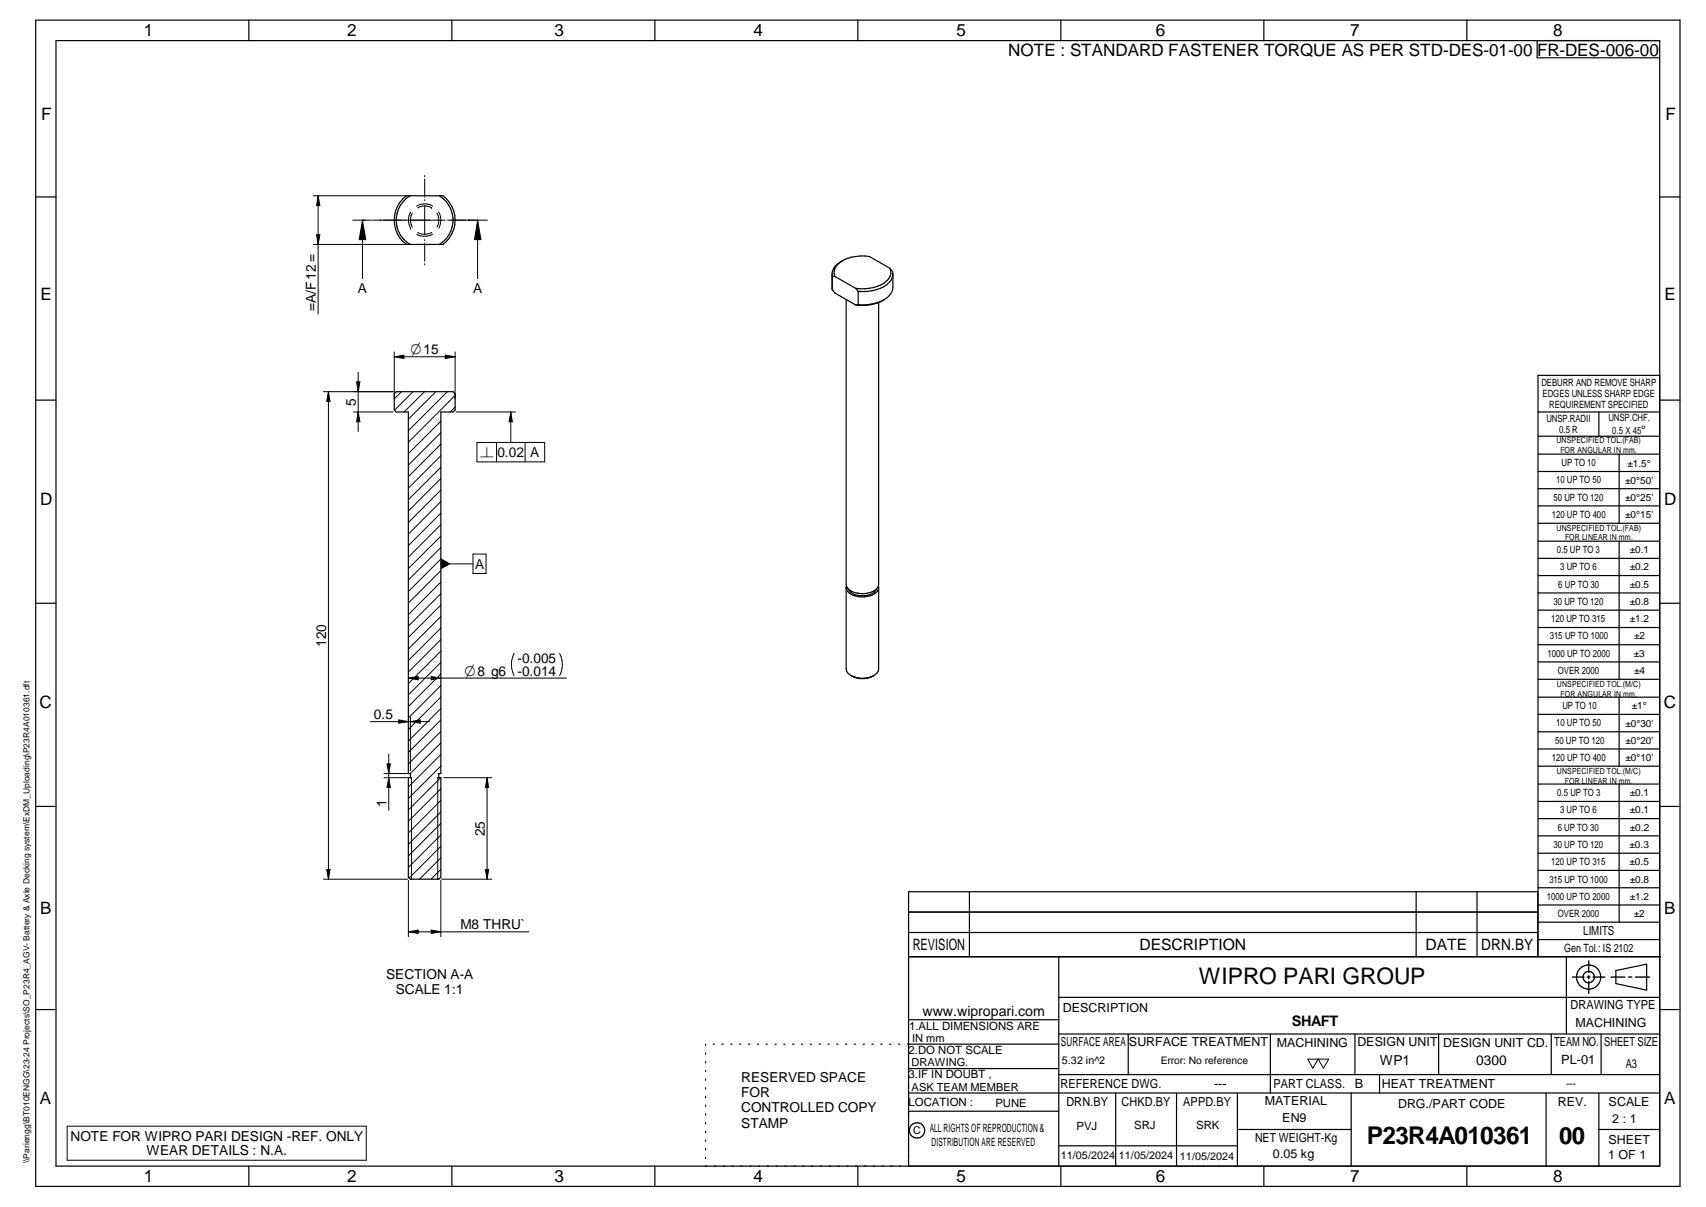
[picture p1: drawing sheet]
<svg xmlns="http://www.w3.org/2000/svg" width="420mm" height="297mm" viewBox="0 0 420 297" stroke-linecap="round" stroke-linejoin="round" font-family="sans-serif">
<g fill="none" stroke="#000" stroke-width=".3">
<path d="M8.8 5h405v287h-405zM13.8 10h395v277h-395zM61.3 5v5M111.3 5v5M161.3 5v5M211.3 5v5M261.3 5v5M311.3 5v5M361.3 5v5M378.6 10v4.2h30.2M8.8 48.5h5M99.2 48.9l.9-.7h9a7.5 7.5 0 0 1 0 12h-9a7.5 7.5 0 0 1-.9-11.3z"/>
<path d="M101 48.2a7 7 0 0 0 0 12M108.2 48.2a7 7 0 0 1 0 12M408.8 48.5h5M204.9 67.4l.1 3.9M204.9 67.4l.1 .7M205 71.3l.6 .8 5.1 3M205 68.1v3.2M205.6 68l5.1 3M205.6 68l-.6 .1M207.1 64.4a10 10 0 0 1 7-1.3l5.1 2.9M207.1 64.4a2.95 2.95 0 0 0-1.5 3.6M207.1 64.4a3.8 3.8 0 0 0-2.2 3"/>
<path d="M207.5 64.2l-.4 .2M208.4 73.7v70.1a2.8 2.8 0 0 0 2.8 2.2 4.6 4.6 0 0 0 5.1-1.7l.1-69.9M210.7 71l.7 .7M211.4 71.7v3.3M211.4 75l-.7 .1M217.7 73.8a10.7 10.7 0 0 1-7 1.3M219.2 66a2.21 2.21 0 0 1-.1 3.4 9.6 9.6 0 0 1-7.7 2.3M219.2 66a2.94 2.94 0 0 1-1.4 3.7 10.5 10.5 0 0 1-7.1 1.3M219.9 67.4v3.3a4.3 4.3 0 0 1-3 3.5 12.9 12.9 0 0 1-5.5 .8M8.8 98.5h5M408.8 92.4h-30v143.1M408.8 98.5h5"/>
<path d="M378.8 101.4h30M378.8 107.4h30M378.8 111.8h30M378.8 116h30M393.8 101.4v6M398.8 111.8v17M378.8 120.3h30M378.8 124.5h30M378.8 128.8h30M378.8 133.2h30M378.8 137.4h30M398.8 133.2v34"/>
<path d="M8.8 148.5h5M208.5 144.2l-.1 .5M208.9 144.9a4 4 0 0 0 4.6 1.6 2.92 2.92 0 0 0 2.3-1.6M216.4 144.2v.4M216.4 144.6v20a2.89 2.89 0 0 1-2.8 2.2 4.7 4.7 0 0 1-5.1-1.7l-.1-20.5M216.4 144.6a2.8 2.8 0 0 1-2.7 2.2 4.7 4.7 0 0 1-5.2-1.6l-.1-.5M378.8 141.6h30M378.8 145.9h30M378.8 150.2h30M378.8 154.4h30M378.8 158.7h30M408.8 148.5h5"/>
<path d="M209.6 166.2a5.6 5.6 0 0 0 5.7 0M378.8 162.9h30M378.8 167.2h30M378.8 171.6h30M378.8 175.8h30M398.8 171.6v17M8.8 198.5h5M101.3 191.4h-.7v24.5l.5 .5h7l.5-.5v-24.5h-.8M108.1 191.4v-1h.5v-89h3l.5-.5v-4l-.5-.5h-14l-.5 .5v4l.5 .5h3v89h.5v1M378.8 180.1h30M378.8 184.3h30M378.8 188.6h30"/>
<path d="M378.8 193h30M378.8 197.2h30M398.8 193v33.9M408.8 198.5h5M238.7 219.5v16M348.8 219.5v16M363.8 219.5v16M378.8 201.5h30M378.8 205.7h30M378.8 210h30M378.8 214.2h30M378.8 218.5h30"/>
<path d="M223.8 235.5h185.2M223.8 229.5h154.9M223.8 224.5h154.9M260.8 235.5v51.5M378.7 235.5v-16h-154.9v67.5M378.8 222.7h30M378.8 226.9h30M378.8 231.2h30M385.8 235.5v19M398 238.8l7.5-1.5v6.4l-7.5-1.6zM8.8 248.5h5M173.8 257v.3"/>
<path d="M173.8 259.1v.3M175.6 257h.3M177.8 257h.3M180 257h.3M182.1 257h.3M184.4 257h.2M186.5 257h.3M188.7 257h.3M190.9 257h.3M193 257h.3M195.2 257h.3M197.4 257h.3"/>
<path d="M199.5 257h.3M201.7 257h.3M203.9 257h.3M206.1 257h.3M208.2 257h.4M210.4 257h.3M212.6 257h.3M214.7 257h.4M216.9 257h.3M219.1 257h.3M221.3 257h.3M223.8 251h37"/>
<path d="M260.8 257h-37.3M260.8 245.4h148M260.8 254.5h148M277.9 254.5v10M312.9 254.5v14.5M333.7 254.5v10M354.3 254.5v10M382 254.5v10M394.3 254.5v10M408.8 248.5h5M173.8 261.2v.4M173.8 263.4v.3"/>
<path d="M173.8 265.6v.3M173.8 267.7v.3M173.8 269.8v.3M173.8 271.9v.4M173.8 274.1v.3M173.8 276.3v.3M173.8 278.4v.3M223.8 269h185M223.8 263h37M223.8 273.5h37M260.8 264.5h148M274.8 269v18"/>
<path d="M289.8 269v18M304.7 269v18M304.7 278h28.1M332.8 269v18M339.8 264.5v4.5M380.8 269v18M393.8 269v18M393.8 278h15M61.3 287v5M111.3 287v5M161.3 287v5M173.8 280.5v.3"/>
<path d="M173.8 282.7v.3M173.8 284.8v.3M211.3 287v5M260.8 282h43.9M261.3 287v5M311.3 287v5M361.3 287v5"/>
<circle cx="391.3" cy="240.5" r="2.99"/>
<circle cx="391.3" cy="240.5" r="1.41"/>
<circle cx="225.9" cy="278.2" r="1.89"/>
</g>
<g fill="none" stroke="#000" stroke-width=".25">
<path d="M77.2 48.2h23.1M78 57.8h.8l-.5 2.4zM78.3 48.2l.5 2.4h-.8zM78.3 48.2v29.1M86.9 54.2h4.8M89.3 54.2l.8 4.8h-1.6zM89.3 54.2v14.4M91.9 54.2h17.7M101.1 52.2h.1M101.1 52.2a4.1 4.1 0 0 0 0 3.9M101.1 56.2h.1M101.5 52.5a3.6 3.6 0 0 0 0 3.4"/>
<path d="M102.6 50.7a3.8 3.8 0 0 1 3.9 0M104.6 43.2v.3M104.6 44.1v4.4M104.6 49.1v.3M104.6 50.6v7.2M104.6 59v.2M104.6 59.8v4.5M106.2 51.1a3.3 3.3 0 0 0-3.3 .1M106.2 51.1h.1M106.3 57.2a3.4 3.4 0 0 1-3.4 0M106.6 57.6a3.9 3.9 0 0 1-4 .1M107.6 52.5a3.4 3.4 0 0 1 0 3.4"/>
<path d="M108 52.2a3.9 3.9 0 0 1 .1 3.9M110.2 54.2h9.8M117.6 54.2l.8 4.8h-1.5zM117.6 54.2v14.4M77.2 60.2h23.1M104.6 64.9v.3M79.7 96.4h17.1M80.9 96.4v120M80.9 96.4l.4 2.4h-.8zM87.8 94h.8l-.4 2.4zM88.2 91.6v14.6M97.1 86.6v11.6l1.8-1.8"/>
<path d="M97.1 87.8l2.4-.4v.8zM97.1 87.8h15M101.7 96.4l-4.6 4.6M104.6 96.4l-5.1 5M107.3 96.4l-6.7 6.8M109.7 87.4l2.4 .4-2.4 .4zM110.2 96.4l-9.6 9.6M112.1 86.6v11.6M112.1 97.3l-11.5 11.5M87 101.4h9.8M88.2 101.4l.4 2.4h-.8zM108.6 103.6l-8 8"/>
<path d="M108.6 106.5l-8 8M108.6 109.3l-8 8M108.6 112.1l-8 8M108.6 115l-8 8M108.6 117.8l-8 8M112.1 100.2l-1.2 1.2M112.3 101.4h14.7M117.5 108.9h16.6v4.8h-16.6zM122.3 108.9v4.8M125.8 101.4l.4 2.4h-.8zM125.8 101.4v7.5M129.3 108.9v4.8"/>
<path d="M108.6 138.8h7.9M108.6 120.6l-8 8M108.6 123.4l-8 8M108.6 126.3l-8 8M108.6 129.1l-8 8M108.6 132l-8 7.9M108.6 134.7l-8 8M108.6 137.6l-8 8M116.5 136.4h3.2v4.7h-3.2zM108.6 140.4l-8 8M108.6 143.3l-8 8M108.6 146.1l-8 8"/>
<path d="M108.6 148.9l-8 8M108.6 151.7l-8 8M108.6 154.6l-8 8M108.6 157.4l-8 8M91.3 177.6h14.6M98.2 177.2l2.4 .4-2.4 .4zM100.6 166.9l2.4-.4v.8zM100.6 166.9h38.9M101.1 176.4v13.3M101.1 177.6l2.4-.4v.8zM106.2 166.5l2.4 .4-2.4 .4zM108.6 160.2l-8 8"/>
<path d="M108.6 163l-8 8M108.6 165.9l-8 8M108.6 168.7l-8 8M108.6 171.5l-8 8M108.6 174.4l-8 8M108.6 177.2l-8 8M126.6 160.8a6.3 6.3 0 0 0 0 5.5M137.8 160.8a5.9 5.9 0 0 1 0 5.5M94.6 191.4h5.8M94.6 190.4h5.8M95.3 188h.8l-.4 2.4zM95.7 185.6v13.8"/>
<path d="M95.7 191.4l.4 2.4h-.8zM101.3 191.4v25M107.8 191.4v25M108.5 191.4l-7.9 7.9M108.6 180l-8 8M108.6 185.7l-8 8M108.6 188.5l-8 8M108.6 194.1l-8 8M108.6 197l-8 8M108.6 199.8l-8 8M108.6 182.8l-7.6 7.6M109.3 191.4h11.8"/>
<path d="M120 191.4l.3 2.4h-.8zM120 191.4v25M79.7 216.4h20.7M80.5 214h.8l-.4 2.4zM100.6 216.6v13.9M108.6 216.6v13.9M108.6 202.6l-8 8.1M108.6 205.5l-8 8M108.6 208.3l-7.8 7.8M108.6 211.1l-5.3 5.3M108.6 214l-2.4 2.4M108.8 216.4h12.3"/>
<path d="M119.5 214h.8l-.3 2.4zM100.6 229.3l2.4-.4v.8zM100.6 229.3h29.6M106.2 228.9l2.4 .4-2.4 .4zM16.5 277.2h73.7v8.3h-73.7zM322.1 260.6h5.1l-1.2 2.3-1.4-2.3-1.3 2.3z"/>
</g>
<path d="M391.3 236.5v2.9M387.3 240.5h2.8M390.9 240.5h.7M391.3 240.1v.7M391.3 241.6v2.9M392.3 240.5h3M396.8 240.5h3.4M401.1 240.5h.8M402.8 240.5h3.5" fill="none" stroke="#000" stroke-width=".34"/>
<g fill="#000">
<path d="M78.3 48.2l.5 2.4h-.8zM78 57.8h.8l-.5 2.4zM89.3 54.2l.8 4.8h-1.6zM117.6 54.2l.8 4.8h-1.5zM80.9 96.4l.4 2.4h-.8zM87.8 94h.8l-.4 2.4zM97.1 87.8l2.4-.4v.8zM109.7 87.4l2.4 .4-2.4 .4zM88.2 101.4l.4 2.4h-.8zM125.8 101.4l.4 2.4h-.8zM108.6 137.4l2.4 1.4-2.4 1.3zM98.2 177.2l2.4 .4-2.4 .4z"/>
<path d="M100.6 166.9l2.4-.4v.8zM101.1 177.6l2.4-.4v.8zM106.2 166.5l2.4 .4-2.4 .4zM95.3 188h.8l-.4 2.4zM95.7 191.4l.4 2.4h-.8zM120 191.4l.3 2.4h-.8zM80.5 214h.8l-.4 2.4zM119.5 214h.8l-.3 2.4zM100.6 229.3l2.4-.4v.8zM106.2 228.9l2.4 .4-2.4 .4z"/>
</g>
<text font-size="6" x="336.7" y="281.6">P23R4A010361</text>
<text font-size="5.9" x="384" y="281.6">00</text>
<text font-size="5.6" x="295.3" y="242.2">WIPRO PARI GROUP</text>
<g font-size="4.2">
<text x="35.4" y="9">1</text>
<text x="85.5" y="8.9">2</text>
<text x="136.6" y="9">3</text>
<text x="185.6" y="9">4</text>
<text x="235.6" y="9">5</text>
<text x="284.6" y="8.8">6</text>
<text x="332.6" y="9">7</text>
<text x="382.6" y="9">8</text>
<text x="248.3" y="13.8">NOTE : STANDARD FASTENER TORQUE AS PER STD-DES-01-00 FR-DES-006-00</text>
<text x="10.1" y="29.6">F</text>
<text x="410.2" y="29.6">F</text>
<text x="9.9" y="73.9">E</text>
<text x="409.9" y="73.9">E</text>
<text x="9.9" y="124.2">D</text>
<text x="409.9" y="124.2">D</text>
<text x="9.7" y="174.3">C</text>
<text x="409.7" y="174.3">C</text>
<text x="9.9" y="225">B</text>
<text x="409.8" y="225">B</text>
<text x="9.8" y="271.7">A</text>
<text x="409.8" y="271.7">A</text>
<text x="35.4" y="291">1</text>
<text x="85.5" y="290.9">2</text>
<text x="136.6" y="291">3</text>
<text x="185.6" y="291">4</text>
<text x="235.6" y="291">5</text>
<text x="284.6" y="290.8">6</text>
<text x="332.6" y="291">7</text>
<text x="382.6" y="291">8</text>
</g>
<g font-size="3.9">
<text x="224.8" y="233.8">REVISION</text>
<text x="280.7" y="233.8">DESCRIPTION</text>
<text x="351.1" y="233.8">DATE</text>
<text x="364.8" y="233.8">DRN.BY</text>
</g>
<g font-size="3.7">
<text x="101.1" y="87.2">O15</text>
<text x="118.2" y="112.5">n</text>
<text x="114.4" y="166.3">O8 g6</text>
</g>
<text font-size="3.6" x="318.2" y="252.6">SHAFT</text>
<text font-size="3.5" x="227.2" y="250">www.wipropari.com</text>
<g font-size="3.4">
<text x="77.8" y="76.5" transform="rotate(-90 77.8 76.5)">=A/F12=</text>
<text x="88.2" y="72.2">A</text>
<text x="116.5" y="72.2">A</text>
<text x="87.6" y="99.8" transform="rotate(-90 87.6 99.8)">5</text>
<text x="122.5" y="112.5">0.02 A</text>
<text x="117" y="140">A</text>
<text x="80.3" y="159.2" transform="rotate(-90 80.3 159.2)">120</text>
<text x="127.5" y="163.2">-0.005</text>
<text x="127.5" y="166.3">-0.014</text>
<text x="92.1" y="177">0.5</text>
<text x="95.2" y="198.6" transform="rotate(-90 95.2 198.6)">1</text>
<text x="119.4" y="205.8" transform="rotate(-90 119.4 205.8)">25</text>
<text x="113.4" y="228.7">M8 THRU`</text>
<text x="95.1" y="240.9">SECTION A-A</text>
<text x="97.5" y="244.5">SCALE 1:1</text>
<text x="339.8" y="262.2">WP1</text>
<text x="363.6" y="262">0300</text>
<text x="182.6" y="266.2">RESERVED SPACE</text>
<text x="182.6" y="270">FOR</text>
<text x="182.6" y="273.7">CONTROLLED COPY</text>
<text x="17.4" y="280.8">NOTE FOR WIPRO PARI DESIGN -REF. ONLY</text>
<text x="182.6" y="277.5">STAMP</text>
<text x="36.1" y="284.4">WEAR DETAILS : N.A.</text>
</g>
<g font-size="3.1">
<text x="389.9" y="230.2">LIMITS</text>
<text x="261.8" y="249">DESCRIPTION</text>
<text x="386.8" y="248.4">DRAWING TYPE</text>
<text x="261.3" y="257.5">SURFACE AREA</text>
<text x="278" y="257.5">SURFACE TREATMENT</text>
<text x="314.5" y="257.6">MACHINING</text>
<text x="334.3" y="257.5">DESIGN UNIT</text>
<text x="355.4" y="257.6">DESIGN UNIT CD.</text>
<text x="382.8" y="257.3">TEAM NO.</text>
<text x="388" y="252.8">MACHINING</text>
<text x="395.1" y="257.4">SHEET SIZE</text>
<text x="384.5" y="261.9">PL-01</text>
<text x="400.4" y="262.8">A3</text>
<text x="261.2" y="267.8">REFERENCE DWG.</text>
<text x="299" y="267.8">---</text>
<text x="313.6" y="267.7">PART CLASS.</text>
<text x="333.7" y="267.7">B</text>
<text x="340.3" y="267.7">HEAT TREATMENT</text>
<text x="262.6" y="272.2">DRN.BY</text>
<text x="276.2" y="272.1">CHKD.BY</text>
<text x="291.4" y="272.2">APPD.BY</text>
<text x="311.5" y="272">MATERIAL</text>
<text x="344.3" y="272.6">DRG./PART CODE</text>
<text x="383.7" y="272.2">REV.</text>
<text x="396.2" y="272.3">SCALE</text>
<text x="309.1" y="280.9">NET WEIGHT-Kg</text>
<text x="315.8" y="276.1">EN9</text>
<text x="396.1" y="281.4">SHEET</text>
<text x="397.1" y="276.4">2 : 1</text>
<text x="313.5" y="285.1">0.05 kg</text>
<text x="396.1" y="285.3">1 OF 1</text>
</g>
<text font-size="3" x="404.2" y="106.8">°</text>
<g font-size="2.8">
<text x="385.2" y="234.4">Gen Tol.: IS 2102</text>
<text x="223.9" y="253.4">1.ALL DIMENSIONS ARE</text>
<text x="223.8" y="259.3">2.DO NOT SCALE</text>
<text x="223.8" y="265.4">3.IF IN DOUBT ,</text>
<text x="223.8" y="272.2">LOCATION :</text>
<text x="245.1" y="272.4">PUNE</text>
<text x="229" y="278.7">ALL RIGHTS OF REPRODUCTION &amp;</text>
<text x="265.1" y="278">PVJ</text>
<text x="279.3" y="277.7">SRJ</text>
<text x="294.6" y="277.9">SRK</text>
<text x="229.4" y="282.1">DISTRIBUTION ARE RESERVED</text>
</g>
<g font-size="2.7">
<text x="224.7" y="256.4">IN mm</text>
<text x="224.5" y="262.4">DRAWING.</text>
<text x="261.5" y="261.9">5.32 in^2</text>
<text x="224.5" y="268.4">ASK TEAM MEMBER</text>
<text x="224.9" y="279.2">C</text>
<text x="261.3" y="285.2">11/05/2024</text>
<text x="275.6" y="285.2">11/05/2024</text>
<text x="290.6" y="285.4">11/05/2024</text>
</g>
<g font-size="2.5">
<text x="379.6" y="95">DEBURR AND REMOVE SHARP</text>
<text x="379.9" y="97.7">EDGES UNLESS SHARP EDGE</text>
<text x="381.5" y="100.5">REQUIREMENT SPECIFIED</text>
<text x="380.9" y="103.8">UNSP.RADII</text>
<text x="384" y="106.6">0.5 R</text>
<text x="396.1" y="103.6">UNSP.CHF.</text>
<text x="397.1" y="106.8">0.5 X 45</text>
<text x="383.2" y="119">10 UP TO 50</text>
<text x="384.6" y="114.7">UP TO 10</text>
<text x="400.3" y="119">±0°50'</text>
<text x="400.8" y="114.8">±1.5°</text>
<text x="382.6" y="123.2">50 UP TO 120</text>
<text x="400.3" y="123.2">±0°25'</text>
<text x="382.2" y="127.4">120 UP TO 400</text>
<text x="400.3" y="127.4">±0°15'</text>
<text x="383.4" y="136.1">0.5 UP TO 3</text>
<text x="401.4" y="136.1">±0.1</text>
<text x="384.2" y="140.4">3 UP TO 6</text>
<text x="401.4" y="140.3">±0.2</text>
<text x="382.6" y="148.8">30 UP TO 120</text>
<text x="383.8" y="144.6">6 UP TO 30</text>
<text x="401.4" y="148.9">±0.8</text>
<text x="401.4" y="144.7">±0.5</text>
<text x="382" y="153.1">120 UP TO 315</text>
<text x="401.4" y="153.1">±1.2</text>
<text x="381.2" y="161.6">1000 UP TO 2000</text>
<text x="381.7" y="157.4">315 UP TO 1000</text>
<text x="402.4" y="161.6">±3</text>
<text x="402.5" y="157.4">±2</text>
<text x="383.7" y="165.9">OVER 2000</text>
<text x="402.5" y="165.9">±4</text>
<text x="383.2" y="178.8">10 UP TO 50</text>
<text x="384.8" y="174.5">UP TO 10</text>
<text x="400.3" y="178.8">±0°30'</text>
<text x="401.9" y="174.6">±1°</text>
<text x="383" y="183">50 UP TO 120</text>
<text x="400.3" y="183.1">±0°20'</text>
<text x="382.2" y="187.3">120 UP TO 400</text>
<text x="400.3" y="187.3">±0°10'</text>
<text x="383.5" y="195.9">0.5 UP TO 3</text>
<text x="401.4" y="196">±0.1</text>
<text x="384.2" y="200.1">3 UP TO 6</text>
<text x="401.4" y="200.2">±0.1</text>
<text x="382.6" y="208.7">30 UP TO 120</text>
<text x="383.7" y="204.4">6 UP TO 30</text>
<text x="401.4" y="208.7">±0.3</text>
<text x="401.4" y="204.4">±0.2</text>
<text x="382" y="213">120 UP TO 315</text>
<text x="401.4" y="212.9">±0.5</text>
<text x="381" y="221.4">1000 UP TO 2000</text>
<text x="381.6" y="217.2">315 UP TO 1000</text>
<text x="401.4" y="221.4">±1.2</text>
<text x="401.4" y="217.2">±0.8</text>
<text x="383.7" y="225.7">OVER 2000</text>
<text x="402.4" y="225.7">±2</text>
<text x="285.9" y="261.9">Error: No reference</text>
<text x="385.7" y="267.5">---</text>
</g>
<g font-size="2.1">
<text x="383.3" y="109.1">UNSPECIFIED TOL.(FAB)</text>
<text x="384.3" y="111.4">FOR ANGULAR IN mm.</text>
<text x="383.4" y="130.6">UNSPECIFIED TOL.(FAB)</text>
<text x="385.4" y="133">FOR LINEAR IN mm.</text>
<text x="383.4" y="169">UNSPECIFIED TOL.(M/C)</text>
<text x="384.3" y="171.4">FOR ANGULAR IN mm.</text>
<text x="383.4" y="190.5">UNSPECIFIED TOL.(M/C)</text>
<text x="385.4" y="192.8">FOR LINEAR IN mm.</text>
<text x="7.2" y="286.3" transform="rotate(-90 7.2 286.3)">\\Pariengg\BT010ENGG\23-24 Projects\SO_P23R4_AGV- Battery &amp; Axle Decking system\ExDM_Uploading\P23R4A010361.dft</text>
</g>
</svg>
